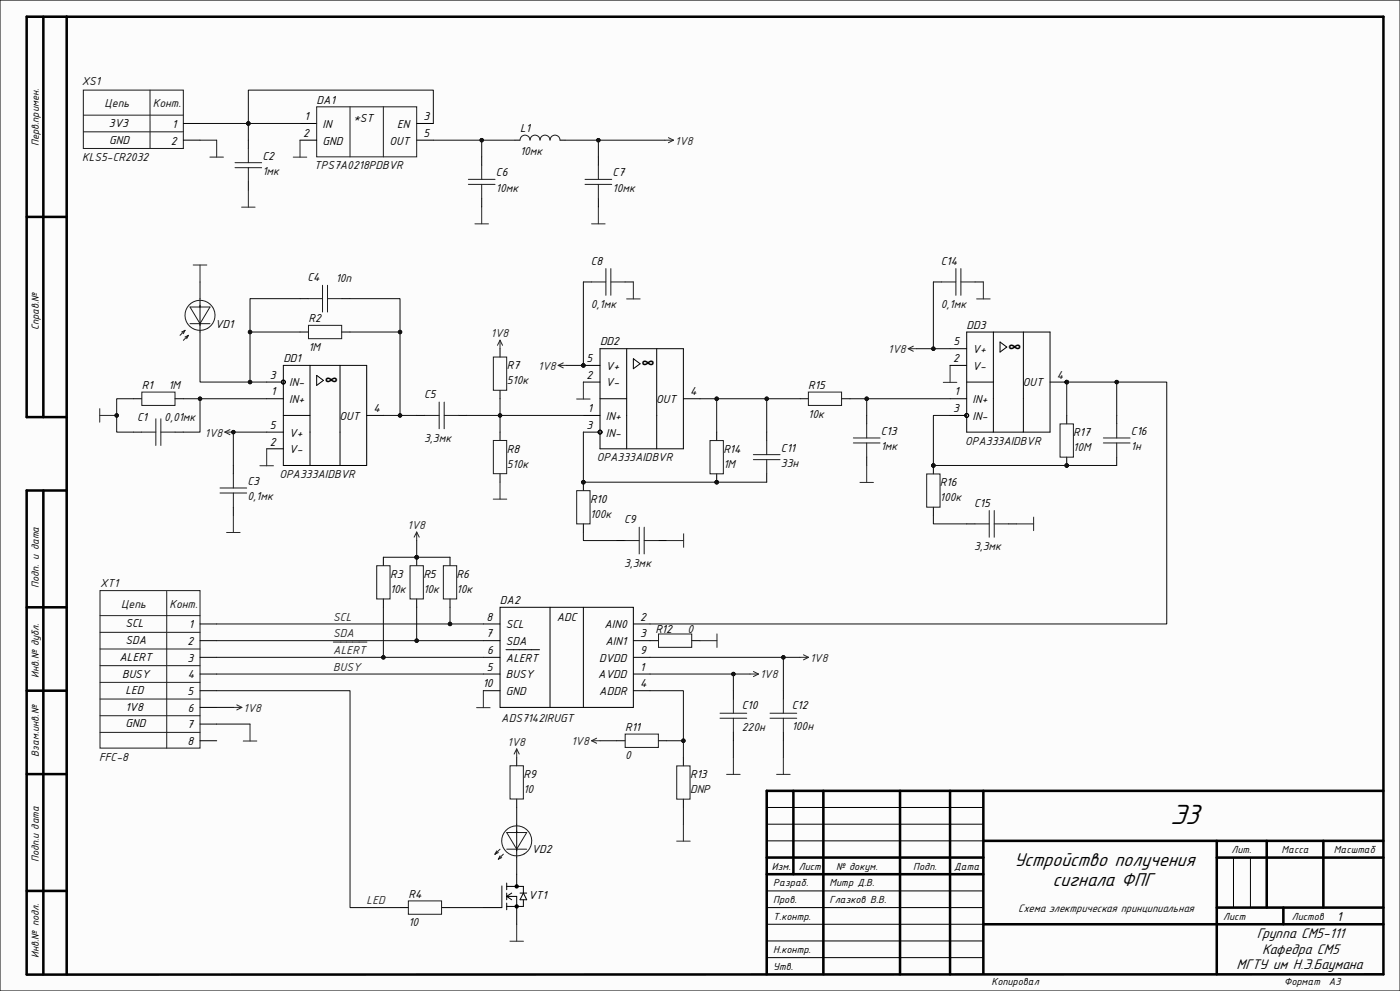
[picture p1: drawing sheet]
<svg xmlns="http://www.w3.org/2000/svg" width="420mm" height="297mm" viewBox="0 0 420 297" stroke-linecap="round" stroke-linejoin="round" font-family="sans-serif">
<path d="M0 0h420v297h-420z" fill-rule="evenodd" fill="#fcfcfc"/>
<g fill="none" stroke="#000" stroke-width=".76">
<path d="M13 5v120M20 5v287M8 65h12M20 125h-12v-120h407v287l-407 .1M13 147v145M20 147h-12v145M8 182h12M8 207h12M8 232h12M238 237v25M247 237v55M270 237v55"/>
<path d="M285 237v55M295 237v54.9M415 237h-185v55M230 257h65M295 252h120M365 252v40M365 257h50M380 252v20M397 252v20M8 267h12M230 262h65M295 277h120"/>
<path d="M365 272h50M385 272v5"/>
</g>
<g fill="none" stroke="#000" stroke-width=".3">
<path d="M0 0h420v297h-420zM90 99.5h2.5M90 89.5h2.5M102.5 99.5h2.5M102.5 89.5h2.5M40 119.5h2.5M52.5 119.5h2.5M80 119.5h5M80 114.5h5M85 109.5h25v30h-25zM93 109.5v30M95 112.5l2 1.5-2 1.5z"/>
<path d="M102 109.5v30M40 129.5h2.5M52.5 129.5h2.5M80 134.5h5M80 129.5h5M85 124.5h8M110 124.5h5M230 252h65M230 242h65M230 247h65M370 257v15M375.1 257v15"/>
<path d="M230 272h65M230 277h65M230 267h65M230 287h65M230 282h65"/>
<circle cx="85" cy="114.5" r=".59"/>
</g>
<path d="M92.5 89.5h4.3M92.5 97.5h10v4h-10zM96.8 85.5v8M98.3 85.5v8M98.3 89.5h4.2M42.5 117.5h10v4h-10zM42.5 129.5h4.3M46.8 125.5v8M48.3 125.5v8M48.3 129.5h4.2" fill="none" stroke="#1c1c1c" stroke-width=".3"/>
<path d="M67.5 129.5l1.5 .8M67.5 129.5h2.5M69 128.7l-1.5 .8" fill="none" stroke="#262626" stroke-width=".3"/>
<circle cx="70" cy="129.5" r=".51" fill="#0e0e0e"/>
<circle cx="70" cy="129.5" r=".51" fill="none" stroke="#0e0e0e" stroke-width=".3"/>
<path d="M29.9 122.5v4M29.9 124.5h5.1M78 139.6h4M80 134.5v5.1" fill="none" stroke="#262626" stroke-width=".3"/>
<circle cx="35" cy="124.5" r=".51" fill="#0e0e0e"/>
<circle cx="35" cy="124.5" r=".51" fill="none" stroke="#0e0e0e" stroke-width=".3"/>
<path d="M60 89.5v10M150 104.5v2.5M150 117v2.5M125 124.5h2.5M137.5 124.5h2.5M150 129.5v2.5M150 142v2.5" fill="none" stroke="#000" stroke-width=".3"/>
<g fill="none" stroke="#1c1c1c" stroke-width=".3">
<path d="M55.5 99l-1.5 1.5M55.5 99l-.5 1M55.5 99l-1 .5M57 92h6l-3 5zM57 97h6M56.5 100.5l-1.5 1.5M56.5 100.5l-.5 1M56.5 100.5l-.5 .5M56.5 100.5l-1 .5M148 107h4v10h-4zM127.5 124.5h4.3M131.8 120.5v8"/>
<path d="M133.3 120.5v8M133.3 124.5h4.2M148 132h4v10h-4z"/>
<circle cx="60" cy="94.5" r="4.5"/>
</g>
<path d="M150 102v2.5M150 102l-.8 1.5M150 102l.8 1.5M167.5 109.5l1.5 .8M167.5 109.5h2.5M169 108.7l-1.5 .8M173 119.6h4M175 114.5v5.1M148 149.6h4M150 144.5v5.1" fill="none" stroke="#262626" stroke-width=".3"/>
<circle cx="175" cy="144.5" r=".51" fill="#0e0e0e"/>
<circle cx="175" cy="144.5" r=".51" fill="none" stroke="#0e0e0e" stroke-width=".3"/>
<path d="M175 144.5v2.5M175 157v2.5" fill="none" stroke="#000" stroke-width=".3"/>
<circle cx="175" cy="144.5" r=".51" fill="#0e0e0e"/>
<circle cx="175" cy="144.5" r=".51" fill="none" stroke="#0e0e0e" stroke-width=".3"/>
<path d="M173 147.1h4v9.9h-4zM191.8 158v8M193.3 158v8M187.5 162h4.3M193.3 162h4.2" fill="none" stroke="#1c1c1c" stroke-width=".3"/>
<path d="M185 162h2.5M197.5 162h2.5" fill="none" stroke="#000" stroke-width=".3"/>
<circle cx="215" cy="144.5" r=".51" fill="#0e0e0e"/>
<circle cx="215" cy="144.5" r=".51" fill="none" stroke="#0e0e0e" stroke-width=".3"/>
<path d="M215 142v2.5" fill="none" stroke="#000" stroke-width=".3"/>
<circle cx="215" cy="144.5" r=".51" fill="#0e0e0e"/>
<circle cx="215" cy="144.5" r=".51" fill="none" stroke="#0e0e0e" stroke-width=".3"/>
<path d="M215 129.5v2.5M230 129.5v2.5M230 142v2.5" fill="none" stroke="#000" stroke-width=".3"/>
<path d="M213 132h4v10h-4zM226 136.3h8M226 137.8h8M230 132v4.3M230 137.8v4.2" fill="none" stroke="#1c1c1c" stroke-width=".3"/>
<circle cx="175" cy="109.5" r=".51" fill="#0e0e0e"/>
<circle cx="175" cy="109.5" r=".51" fill="none" stroke="#0e0e0e" stroke-width=".3"/>
<g fill="none" stroke="#000" stroke-width=".3">
<path d="M175 114.5h5M175 109.5h5M180 104.5h25v30h-25zM188 104.5v20M190 107.5l2 1.5-2 1.5zM197 104.5v20M205 119.5h5M175 124.5h5M175 129.5h5"/>
<circle cx="180" cy="129.5" r=".59"/>
</g>
<circle cx="175" cy="109.5" r=".51" fill="#0e0e0e"/>
<circle cx="175" cy="109.5" r=".51" fill="none" stroke="#0e0e0e" stroke-width=".3"/>
<path d="M180 119.5h8M240 119.5h2.5M252.5 119.5h2.5M188 124.5v10M197 124.5v10M260 124.5v2.5M260 137v2.5" fill="none" stroke="#000" stroke-width=".3"/>
<path d="M272.5 104.5l1.5 .8M272.5 104.5h2.5M274 103.7l-1.5 .8M283 114.6h4M285 109.5v5.1M260 139.5v5.1M205.1 160v4M258 144.6h4M200 162h5.1" fill="none" stroke="#262626" stroke-width=".3"/>
<path d="M242.5 117.5h10v4h-10zM256 132.8h8M256 131.3h8M260 127v4.3M260 132.8v4.2" fill="none" stroke="#1c1c1c" stroke-width=".3"/>
<circle cx="280" cy="139.5" r=".51" fill="#0e0e0e"/>
<circle cx="280" cy="139.5" r=".51" fill="none" stroke="#0e0e0e" stroke-width=".3"/>
<path d="M280 139.5v2.5M280 152v2.5" fill="none" stroke="#000" stroke-width=".3"/>
<circle cx="280" cy="139.5" r=".51" fill="#0e0e0e"/>
<circle cx="280" cy="139.5" r=".51" fill="none" stroke="#0e0e0e" stroke-width=".3"/>
<path d="M278 142h4v10h-4zM292.5 157h4.3M296.8 153v8M298.3 153v8M298.3 157h4.2" fill="none" stroke="#1c1c1c" stroke-width=".3"/>
<path d="M290 157h2.5M302.5 157h2.5" fill="none" stroke="#000" stroke-width=".3"/>
<circle cx="320" cy="139.5" r=".51" fill="#0e0e0e"/>
<circle cx="320" cy="139.5" r=".51" fill="none" stroke="#0e0e0e" stroke-width=".3"/>
<path d="M320 137v2.5" fill="none" stroke="#000" stroke-width=".3"/>
<circle cx="320" cy="139.5" r=".51" fill="#0e0e0e"/>
<circle cx="320" cy="139.5" r=".51" fill="none" stroke="#0e0e0e" stroke-width=".3"/>
<path d="M320 124.5v2.5M335 124.5v2.5M335 137v2.5" fill="none" stroke="#000" stroke-width=".3"/>
<path d="M318 127.1h4v9.9h-4zM331 131.3h8M331 132.8h8M335 127v4.3M335 132.8v4.2" fill="none" stroke="#1c1c1c" stroke-width=".3"/>
<circle cx="320" cy="114.5" r=".51" fill="#0e0e0e"/>
<circle cx="320" cy="114.5" r=".51" fill="none" stroke="#0e0e0e" stroke-width=".3"/>
<g fill="none" stroke="#000" stroke-width=".3">
<path d="M290 99.5h25v30h-25zM285 119.5h5M315 114.5h5M285 124.5h5"/>
<circle cx="290" cy="124.5" r=".59"/>
</g>
<circle cx="320" cy="114.5" r=".51" fill="#0e0e0e"/>
<circle cx="320" cy="114.5" r=".51" fill="none" stroke="#0e0e0e" stroke-width=".3"/>
<g fill="none" stroke="#000" stroke-width=".3">
<path d="M175 84.5h2.5M187.5 84.5h2.5M280 84.5h2.5M292.5 84.5h2.5M298 99.5v30M307 99.5v30M285 109.5h5M285 104.5h5M290 114.5h8M300 102.5l2 1.5-2 1.5zM70 139.5v2.5M70 152v2.5"/>
<path d="M195 192h2.5M207.5 192h2.5M220 207v2.5M220 219.5v2.5M235 207v2.5M235 219.5v2.5M185 222h2.5M197.5 222h2.5M205 227v2.5M205 239.5v2.5"/>
</g>
<g fill="none" stroke="#262626" stroke-width=".3">
<path d="M58 79.4h4M60 79.4v5.1M188 89.6h4M190 84.5v5.1M293 89.6h4M295 84.5v5.1M68 159.6h4M70 154.5v5.1M305 157h5.1M310.1 155v4M210 192h5.1M215.1 190v4"/>
<path d="M240 197h2.5M241 196.2l1.5 .8M242.5 197l-1.5 .8M143 212.1h4M145 207v5.1M225 202h2.5M226 201.3l1.5 .7M227.5 202l-1.5 .8M177.5 222l1.5 .8M177.5 222h2.5M179 221.2l-1.5 .8M218 232.1h4"/>
<path d="M220 227v5.1M233 232.1h4M235 227v5.1M203 252.1h4M205 247v5.1"/>
</g>
<g fill="none" stroke="#1c1c1c" stroke-width=".3">
<path d="M177.5 84.5h4.3M181.8 80.5v8M183.3 80.5v8M183.3 84.5h4.2M282.5 84.5h4.3M286.8 80.5v8M288.3 84.5h4.2M288.3 80.5v8M66 147.8h8M66 146.3h8M70 142v4.3M70 147.8v4.2"/>
<path d="M197.5 190h10v4h-10zM216 215.3h8M216 213.8h8M220 209.5v4.3M220 215.3v4.2M231 215.3h8M231 213.8h8M235 209.5v4.3M235 215.3v4.2M187.5 220h10v4h-10zM203 229.6h4v9.9h-4z"/>
</g>
<circle cx="125" cy="167" r=".51" fill="#0e0e0e"/>
<circle cx="125" cy="167" r=".51" fill="none" stroke="#0e0e0e" stroke-width=".3"/>
<path d="M125 179.5v2.5M125 167v2.5" fill="none" stroke="#000" stroke-width=".3"/>
<circle cx="125" cy="167" r=".51" fill="#0e0e0e"/>
<g fill="none" stroke="#0e0e0e" stroke-width=".3">
<path d="M105 99.5h15v25h-5"/>
<circle cx="125" cy="167" r=".51"/>
</g>
<g fill="none" stroke="#1c1c1c" stroke-width=".3">
<path d="M25 27h30v17.5h-30zM25 39.5h30M25 34.5h30M45 27v17.5M95 32h30v15h-30zM105 32v15M115 32v15M25 44.5h30M70.5 50.3h8M70.5 48.8h8M74.5 44.5v4.3M74.5 50.3v4.2"/>
<path d="M140.5 55.3h8M140.5 53.8h8M144.5 49.5v4.3M144.5 55.3v4.2M156 42a1.5 1.5 0 0 1 1.5-1.5 1.5 1.5 0 0 1 1.5 1.5 1.5 1.5 0 0 1 1.5-1.5 1.5 1.5 0 0 1 1.5 1.5 1.5 1.5 0 0 1 1.5-1.5 1.5 1.5 0 0 1 1.5 1.5 1.5 1.5 0 0 1 1.5-1.5 1.5 1.5 0 0 1 1.5 1.5M175.5 55.3h8M175.5 53.8h8M179.5 49.5v4.3M179.5 55.3v4.2M30 177h30v47.2h-30zM50 177.2v47M113 169.6h4v9.9h-4z"/>
<path d="M123 169.6h4v9.9h-4zM133 169.6h4v9.9h-4zM30 189.5h30M30 184.5h30M30 194.5h30M30 199.5h30M30 204.5h30M30 209.5h30M30 214.5h30M30 219.5h30M153 229.5h4v10h-4zM149 255l-.5 1"/>
<path d="M149.5 255.5l-1 .5M150 254.5l-1.5 1.5M150 256.5l-.5 1M150.5 257l-1 .5M151 256l-1.5 1.5M152 249.5h6l-3 5zM152 254.5h6M122.5 270h10v4h-10z"/>
<circle cx="155" cy="252" r="4.5"/>
</g>
<g fill="none" stroke="#000" stroke-width=".3">
<path d="M55 37h5M90 37h5M125 37h5M55 42h5M74.5 42v2.5M74.5 54.5v2.5M90 42h5M125 42h5M144.5 47v2.5M144.5 59.5v2.5M154.5 42h1.5M168 42h1.5"/>
<path d="M179.5 47v2.5M179.5 59.5v2.5M115 167v2.5M115 179.5v2.5M135 167v2.5M135 179.5v2.5M60 187h5M60 192h5M60 197h5M145 187h5M145 192h5M145 197h5"/>
<path d="M150 182h40v30h-40zM151.8 194.7h10.1M165 182v30M175 182v30M190 187h5M190 192h5M190 197h5M60 202h5M60 207h5M60 212h5M60 217h5M145 202h5"/>
<path d="M145 207h5M190 202h5M190 207h5M60 222h5M155 227v2.5M155 239.5v2.5M155 247v10M120 272h2.5M132.5 272h2.5M150.6 265.5l-.1 6.5h-5.5M152 268.7h3v3M152 264.7v2"/>
<path d="M152 267.7v2M152 270.7v2M152 268.7l1.5 1M152 265.7h5v2M153.5 267.7l-1.5 1M155 262v3.2M155 271.8v5.2M156 267.7h2M157 267.7l1 2h-2zM157 269.7v2h-5"/>
<circle cx="155" cy="265.7" r=".5"/>
<circle cx="155" cy="271.7" r=".5"/>
</g>
<g fill="none" stroke="#262626" stroke-width=".3">
<path d="M63 47.1h4M65 42v5.1M74.5 57v5.1M88 47.1h4M90 42v5.1M199.5 42h2.5M200.5 41.3l1.5 .7M202 42l-1.5 .8M72.5 62.1h4M142.5 67.1h4M144.5 62v5.1M177.5 67.1h4"/>
<path d="M179.5 62v5.1M125 159.5l-.8 1.5M125 159.5l.8 1.5M125 159.5v2.5M100 192.4h10.1M70 212h2.5M71 211.3l1.5 .7M72.5 212l-1.5 .8M75 217v5.1M73 222.1h4M155 224.5v2.5M155 224.5l-.8 1.5"/>
<path d="M155 224.5l.8 1.5M155 277v5.1M153 282.1h4"/>
</g>
<g fill="#000">
<circle cx="155" cy="265.7" r=".5"/>
<circle cx="155" cy="271.7" r=".5"/>
</g>
<circle cx="120" cy="99.5" r=".51" fill="#0e0e0e"/>
<circle cx="120" cy="99.5" r=".51" fill="none" stroke="#0e0e0e" stroke-width=".3"/>
<circle cx="120" cy="124.5" r=".51" fill="#0e0e0e"/>
<g fill="none" stroke="#0e0e0e" stroke-width=".3">
<path d="M105 89.5h15v10"/>
<circle cx="120" cy="124.5" r=".51"/>
</g>
<circle cx="120" cy="99.5" r=".51" fill="#0e0e0e"/>
<g fill="none" stroke="#0e0e0e" stroke-width=".3">
<path d="M55 119.5h5"/>
<circle cx="120" cy="99.5" r=".51"/>
</g>
<circle cx="60" cy="119.5" r=".51" fill="#0e0e0e"/>
<g fill="none" stroke="#0e0e0e" stroke-width=".3">
<path d="M80 119.5h-20v10h-5"/>
<circle cx="60" cy="119.5" r=".51"/>
</g>
<circle cx="60" cy="119.5" r=".51" fill="#0e0e0e"/>
<g fill="none" stroke="#0e0e0e" stroke-width=".3">
<path d="M120 124.5h5"/>
<circle cx="60" cy="119.5" r=".51"/>
</g>
<circle cx="120" cy="124.5" r=".51" fill="#0e0e0e"/>
<g fill="none" stroke="#0e0e0e" stroke-width=".3">
<path d="M175 129.5v15h55M175 159.5v2.5h10"/>
<circle cx="120" cy="124.5" r=".51"/>
</g>
<circle cx="175" cy="144.5" r=".51" fill="#0e0e0e"/>
<circle cx="175" cy="144.5" r=".51" fill="none" stroke="#0e0e0e" stroke-width=".3"/>
<circle cx="215" cy="144.5" r=".51" fill="#0e0e0e"/>
<g fill="none" stroke="#0e0e0e" stroke-width=".3">
<path d="M210 119.5h5v10"/>
<circle cx="215" cy="144.5" r=".51"/>
</g>
<circle cx="215" cy="119.5" r=".51" fill="#0e0e0e"/>
<g fill="none" stroke="#0e0e0e" stroke-width=".3">
<path d="M215 119.5h15v10"/>
<circle cx="215" cy="119.5" r=".51"/>
</g>
<circle cx="230" cy="119.5" r=".51" fill="#0e0e0e"/>
<circle cx="230" cy="119.5" r=".51" fill="none" stroke="#0e0e0e" stroke-width=".3"/>
<circle cx="215" cy="119.5" r=".51" fill="#0e0e0e"/>
<g fill="none" stroke="#0e0e0e" stroke-width=".3">
<path d="M40 119.5h-5v10h5"/>
<circle cx="215" cy="119.5" r=".51"/>
</g>
<circle cx="35" cy="124.5" r=".51" fill="#0e0e0e"/>
<g fill="none" stroke="#0e0e0e" stroke-width=".3">
<path d="M285 124.5h-5v15h55M280 154.5v2.5h10"/>
<circle cx="35" cy="124.5" r=".51"/>
</g>
<circle cx="280" cy="139.5" r=".51" fill="#0e0e0e"/>
<circle cx="280" cy="139.5" r=".51" fill="none" stroke="#0e0e0e" stroke-width=".3"/>
<circle cx="320" cy="139.5" r=".51" fill="#0e0e0e"/>
<g fill="none" stroke="#0e0e0e" stroke-width=".3">
<path d="M320 114.5v10"/>
<circle cx="320" cy="139.5" r=".51"/>
</g>
<circle cx="320" cy="114.5" r=".51" fill="#0e0e0e"/>
<g fill="none" stroke="#0e0e0e" stroke-width=".3">
<path d="M320 114.5h15v10"/>
<circle cx="320" cy="114.5" r=".51"/>
</g>
<circle cx="335" cy="114.5" r=".51" fill="#0e0e0e"/>
<circle cx="335" cy="114.5" r=".51" fill="none" stroke="#0e0e0e" stroke-width=".3"/>
<circle cx="320" cy="114.5" r=".51" fill="#0e0e0e"/>
<g fill="none" stroke="#0e0e0e" stroke-width=".3">
<path d="M230 119.5h10"/>
<circle cx="320" cy="114.5" r=".51"/>
</g>
<circle cx="230" cy="119.5" r=".51" fill="#0e0e0e"/>
<g fill="none" stroke="#0e0e0e" stroke-width=".3">
<path d="M260 119.5h25"/>
<circle cx="230" cy="119.5" r=".51"/>
</g>
<circle cx="260" cy="119.5" r=".51" fill="#0e0e0e"/>
<g fill="none" stroke="#0e0e0e" stroke-width=".3">
<path d="M255 119.5h5v5"/>
<circle cx="260" cy="119.5" r=".51"/>
</g>
<circle cx="260" cy="119.5" r=".51" fill="#0e0e0e"/>
<g fill="none" stroke="#0e0e0e" stroke-width=".3">
<path d="M80 129.5h-10v10"/>
<circle cx="260" cy="119.5" r=".51"/>
</g>
<circle cx="70" cy="129.5" r=".51" fill="#0e0e0e"/>
<g fill="none" stroke="#0e0e0e" stroke-width=".3">
<path d="M175 124.5h-25v5"/>
<circle cx="70" cy="129.5" r=".51"/>
</g>
<circle cx="150" cy="124.5" r=".51" fill="#0e0e0e"/>
<g fill="none" stroke="#0e0e0e" stroke-width=".3">
<path d="M175 84.5v25h-5"/>
<circle cx="150" cy="124.5" r=".51"/>
</g>
<circle cx="175" cy="109.5" r=".51" fill="#0e0e0e"/>
<g fill="none" stroke="#0e0e0e" stroke-width=".3">
<path d="M280 84.5v20"/>
<circle cx="175" cy="109.5" r=".51"/>
</g>
<circle cx="280" cy="104.5" r=".51" fill="#0e0e0e"/>
<g fill="none" stroke="#0e0e0e" stroke-width=".3">
<path d="M75 99.5h15"/>
<circle cx="280" cy="104.5" r=".51"/>
</g>
<circle cx="75" cy="99.5" r=".51" fill="#0e0e0e"/>
<g fill="none" stroke="#0e0e0e" stroke-width=".3">
<path d="M60 99.5v15h15"/>
<circle cx="75" cy="99.5" r=".51"/>
</g>
<circle cx="75" cy="114.5" r=".51" fill="#0e0e0e"/>
<g fill="none" stroke="#0e0e0e" stroke-width=".3">
<path d="M60 84.5v5M150 119.5v5h-10"/>
<circle cx="75" cy="114.5" r=".51"/>
</g>
<circle cx="150" cy="124.5" r=".51" fill="#0e0e0e"/>
<g fill="none" stroke="#0e0e0e" stroke-width=".3">
<path d="M195 207h10v15h-5"/>
<circle cx="150" cy="124.5" r=".51"/>
</g>
<circle cx="205" cy="222" r=".51" fill="#0e0e0e"/>
<g fill="none" stroke="#0e0e0e" stroke-width=".3">
<path d="M205 222v5"/>
<circle cx="205" cy="222" r=".51"/>
</g>
<circle cx="205" cy="222" r=".51" fill="#0e0e0e"/>
<g fill="none" stroke="#0e0e0e" stroke-width=".3">
<path d="M195 202h25v5M180 222h5M205 242v5"/>
<circle cx="205" cy="222" r=".51"/>
</g>
<circle cx="220" cy="202" r=".51" fill="#0e0e0e"/>
<g fill="none" stroke="#0e0e0e" stroke-width=".3">
<path d="M220 202h5M220 222v5"/>
<circle cx="220" cy="202" r=".51"/>
</g>
<circle cx="220" cy="202" r=".51" fill="#0e0e0e"/>
<g fill="none" stroke="#0e0e0e" stroke-width=".3">
<path d="M235 197v10M235 222v5"/>
<circle cx="220" cy="202" r=".51"/>
</g>
<circle cx="235" cy="197" r=".51" fill="#0e0e0e"/>
<g fill="none" stroke="#0e0e0e" stroke-width=".3">
<path d="M135 182v5"/>
<circle cx="235" cy="197" r=".51"/>
</g>
<circle cx="135" cy="187" r=".51" fill="#0e0e0e"/>
<g fill="none" stroke="#0e0e0e" stroke-width=".3">
<path d="M125 182v10"/>
<circle cx="135" cy="187" r=".51"/>
</g>
<circle cx="125" cy="192" r=".51" fill="#0e0e0e"/>
<g fill="none" stroke="#0e0e0e" stroke-width=".3">
<path d="M115 182v15"/>
<circle cx="125" cy="192" r=".51"/>
</g>
<circle cx="115" cy="197" r=".51" fill="#0e0e0e"/>
<g fill="none" stroke="#0e0e0e" stroke-width=".3">
<path d="M125 162v5"/>
<circle cx="115" cy="197" r=".51"/>
</g>
<circle cx="125" cy="167" r=".51" fill="#0e0e0e"/>
<g fill="none" stroke="#0e0e0e" stroke-width=".3">
<path d="M130 42h14.5v5M155 242v5M155 257v5M135 272h10"/>
<circle cx="125" cy="167" r=".51"/>
</g>
<circle cx="144.5" cy="42" r=".51" fill="#0e0e0e"/>
<g fill="none" stroke="#0e0e0e" stroke-width=".3">
<path d="M144.5 42h10"/>
<circle cx="144.5" cy="42" r=".51"/>
</g>
<circle cx="144.5" cy="42" r=".51" fill="#0e0e0e"/>
<g fill="none" stroke="#0e0e0e" stroke-width=".3">
<path d="M169.5 42h10v5"/>
<circle cx="144.5" cy="42" r=".51"/>
</g>
<circle cx="179.5" cy="42" r=".51" fill="#0e0e0e"/>
<g fill="none" stroke="#0e0e0e" stroke-width=".3">
<path d="M179.5 42h20"/>
<circle cx="179.5" cy="42" r=".51"/>
</g>
<circle cx="179.5" cy="42" r=".51" fill="#0e0e0e"/>
<g fill="none" stroke="#0e0e0e" stroke-width=".3">
<path d="M74.5 37v-10h55.5v10"/>
<circle cx="179.5" cy="42" r=".51"/>
</g>
<circle cx="74.5" cy="37" r=".51" fill="#0e0e0e"/>
<g fill="none" stroke="#0e0e0e" stroke-width=".3">
<path d="M90 89.5h-15v25h5M65 207h40v65h15M65 202h80M65 212h5M65 217h10"/>
<circle cx="74.5" cy="37" r=".51"/>
</g>
<circle cx="75" cy="99.5" r=".51" fill="#0e0e0e"/>
<circle cx="75" cy="99.5" r=".51" fill="none" stroke="#0e0e0e" stroke-width=".3"/>
<circle cx="75" cy="114.5" r=".51" fill="#0e0e0e"/>
<g fill="none" stroke="#0e0e0e" stroke-width=".3">
<path d="M65 197h80"/>
<circle cx="75" cy="114.5" r=".51"/>
</g>
<circle cx="115" cy="197" r=".51" fill="#0e0e0e"/>
<g fill="none" stroke="#0e0e0e" stroke-width=".3">
<path d="M65 192h80"/>
<circle cx="115" cy="197" r=".51"/>
</g>
<circle cx="125" cy="192" r=".51" fill="#0e0e0e"/>
<g fill="none" stroke="#0e0e0e" stroke-width=".3">
<path d="M65 187h80"/>
<circle cx="125" cy="192" r=".51"/>
</g>
<circle cx="135" cy="187" r=".51" fill="#0e0e0e"/>
<g fill="none" stroke="#0e0e0e" stroke-width=".3">
<path d="M275 104.5h10"/>
<circle cx="135" cy="187" r=".51"/>
</g>
<circle cx="280" cy="104.5" r=".51" fill="#0e0e0e"/>
<g fill="none" stroke="#0e0e0e" stroke-width=".3">
<path d="M195 197h45"/>
<circle cx="280" cy="104.5" r=".51"/>
</g>
<circle cx="235" cy="197" r=".51" fill="#0e0e0e"/>
<g fill="none" stroke="#0e0e0e" stroke-width=".3">
<path d="M115 167h20"/>
<circle cx="235" cy="197" r=".51"/>
</g>
<circle cx="125" cy="167" r=".51" fill="#0e0e0e"/>
<g fill="none" stroke="#0e0e0e" stroke-width=".3">
<path d="M335 114.5h15v72.5h-155"/>
<circle cx="125" cy="167" r=".51"/>
</g>
<circle cx="335" cy="114.5" r=".51" fill="#0e0e0e"/>
<g fill="none" stroke="#0e0e0e" stroke-width=".3">
<path d="M60 37h14.5v5M60 42h5"/>
<circle cx="335" cy="114.5" r=".51"/>
</g>
<circle cx="74.5" cy="37" r=".51" fill="#0e0e0e"/>
<g fill="none" stroke="#0e0e0e" stroke-width=".3">
<path d="M74.5 37h15.5"/>
<circle cx="74.5" cy="37" r=".51"/>
</g>
<circle cx="74.5" cy="37" r=".51" fill="#0e0e0e"/>
<circle cx="74.5" cy="37" r=".51" fill="none" stroke="#0e0e0e" stroke-width=".3"/>
<text font-size="8.8" x="351" y="246.9">Э3</text>
<g font-size="5.9">
<text x="304.2" y="259.5">Устройство получения</text>
<text x="315.8" y="265.6">сигнала ФПГ</text>
</g>
<g font-size="4.6">
<text x="196.3" y="107.4" transform="rotate(-180 196.3 107.4)">∞</text>
<text x="306.4" y="102.4" transform="rotate(-180 306.4 102.4)">∞</text>
<text x="101.3" y="112.5" transform="rotate(-180 101.3 112.5)">∞</text>
</g>
<g font-size="4.4">
<text x="377.1" y="281.3">Группа СМ5-111</text>
<text x="378.6" y="285.8">Кафедра СМ5</text>
<text x="370.9" y="290.4">МГТУ им Н.Э.Баумана</text>
</g>
<text font-size="4.1" x="401.1" y="275.9">1</text>
<g font-size="3.7" fill="#0e0e0e">
<text x="24.5" y="25.5">XS1</text>
<text x="31.3" y="32.1">Цепь</text>
<text x="45.8" y="32.1">Конт.</text>
<text x="156" y="46.4">10мк</text>
<text x="24.6" y="48.1">KLS5-CR2032</text>
<text x="78.7" y="52.5">1мк</text>
<text x="94.2" y="50.7">TPS7A0218PDBVR</text>
<text x="148.8" y="57.4">10мк</text>
<text x="183.8" y="57.4">10мк</text>
<text x="100.7" y="84.4">10п</text>
<text x="177.2" y="92.4">0,1мк</text>
<text x="282.2" y="92.4">0,1мк</text>
<text x="92.5" y="105.1">1M</text>
<text x="50.5" y="116.7">1M</text>
<text x="152" y="115.2">510к</text>
<text x="242.5" y="125.1">10к</text>
<text x="49.3" y="126.1">0,01мк</text>
<text x="127.3" y="132.4">3,3мк</text>
<text x="264.2" y="135">1мк</text>
<text x="289.6" y="133.5">OPA333AIDBVR</text>
<text x="322" y="135.2">10М</text>
<text x="339.3" y="135">1н</text>
<text x="83.8" y="143.4">OPA333AIDBVR</text>
<text x="152" y="140.2">510к</text>
<text x="179.1" y="138">OPA333AIDBVR</text>
<text x="217" y="140.3">1М</text>
<text x="234.3" y="140">33н</text>
<text x="74.3" y="149.9">0,1мк</text>
<text x="177" y="155.2">100к</text>
<text x="282" y="150.2">100к</text>
<text x="292.2" y="164.9">3,3мк</text>
<text x="187.2" y="169.9">3,3мк</text>
<text x="30" y="176.1">XT1</text>
<text x="117" y="177.7">10к</text>
<text x="127" y="177.7">10к</text>
<text x="137" y="177.7">10к</text>
<text x="36.3" y="182.1">Цепь</text>
<text x="50.8" y="182.1">Конт.</text>
<text x="206.2" y="189.6">0</text>
<text x="150.4" y="216.3">ADS7142IRUGT</text>
<text x="222.5" y="219">220н</text>
<text x="237.5" y="218.7">100н</text>
<text x="29.7" y="228">FFC-8</text>
<text x="187.5" y="227.6">0</text>
<text x="157" y="237.7">10</text>
<text x="207" y="237.7">DNP</text>
<text x="122.5" y="277.6">10</text>
</g>
<g font-size="3.7">
<text x="95" y="31">DA1</text>
<text x="32.7" y="38.2">3V3</text>
<text x="51.6" y="38.4">1</text>
<text x="91" y="41.1">2</text>
<text x="91.4" y="36.1">1</text>
<text x="96.8" y="38.4">IN</text>
<text x="106" y="36.6">*ST</text>
<text x="119.1" y="38.4">EN</text>
<text x="127" y="41.1">5</text>
<text x="127" y="36.1">3</text>
<text x="156" y="39.5">L1</text>
<text x="32.8" y="43.1">GND</text>
<text x="51.2" y="43.3">2</text>
<text x="78.7" y="47.9">C2</text>
<text x="96.8" y="43.3">GND</text>
<text x="116.9" y="43.3">OUT</text>
<text x="148.8" y="52.9">C6</text>
<text x="183.8" y="52.9">C7</text>
<text x="177.2" y="79.3">C8</text>
<text x="282.2" y="79.3">C14</text>
<text x="92.2" y="84.3">C4</text>
<text x="64.5" y="98.2">VD1</text>
<text x="92.5" y="96.6">R2</text>
<text x="290" y="98.6">DD3</text>
<text x="180" y="103.5">DD2</text>
<text x="286" y="103.5">5</text>
<text x="291.8" y="105.8">V+</text>
<text x="81" y="113.5">3</text>
<text x="85" y="108.5">DD1</text>
<text x="152" y="110.6">R7</text>
<text x="176" y="113.5">2</text>
<text x="176" y="108.5">5</text>
<text x="181.8" y="110.8">V+</text>
<text x="286" y="108.5">2</text>
<text x="291.8" y="110.8">V-</text>
<text x="317" y="113.5">4</text>
<text x="42.5" y="116.5">R1</text>
<text x="81.4" y="118.5">1</text>
<text x="86.8" y="115.8">IN-</text>
<text x="127.3" y="119.3">C5</text>
<text x="181.8" y="115.8">V-</text>
<text x="207.1" y="118.5">4</text>
<text x="242.5" y="116.5">R15</text>
<text x="286.3" y="118.5">1</text>
<text x="306.9" y="115.8">OUT</text>
<text x="86.8" y="120.8">IN+</text>
<text x="101.9" y="125.8">OUT</text>
<text x="112" y="123.5">4</text>
<text x="176.4" y="123.5">1</text>
<text x="181.8" y="125.8">IN+</text>
<text x="196.9" y="120.8">OUT</text>
<text x="286" y="123.5">3</text>
<text x="291.8" y="120.8">IN+</text>
<text x="291.8" y="125.8">IN-</text>
<text x="41.1" y="126.1">C1</text>
<text x="81" y="128.6">5</text>
<text x="86.8" y="130.9">V+</text>
<text x="176" y="128.6">3</text>
<text x="181.8" y="130.9">IN-</text>
<text x="264.2" y="130.4">C13</text>
<text x="322" y="130.6">R17</text>
<text x="339.3" y="130.4">C16</text>
<text x="81" y="133.6">2</text>
<text x="86.8" y="135.8">V-</text>
<text x="152" y="135.6">R8</text>
<text x="217" y="135.7">R14</text>
<text x="234.3" y="135.4">C11</text>
<text x="74.3" y="145.4">C3</text>
<text x="282" y="145.7">R16</text>
<text x="177" y="150.7">R10</text>
<text x="292.2" y="151.8">C15</text>
<text x="187.2" y="156.8">C9</text>
<text x="117" y="173.1">R3</text>
<text x="127" y="173.1">R5</text>
<text x="137" y="173.1">R6</text>
<text x="150" y="181.1">DA2</text>
<text x="37.6" y="188">SCL</text>
<text x="56.6" y="188.3">1</text>
<text x="145.9" y="191.1">7</text>
<text x="146" y="186.1">8</text>
<text x="151.8" y="188.3">SCL</text>
<text x="167" y="186.1">ADC</text>
<text x="181.3" y="188.3">AIN0</text>
<text x="192" y="186.1">2</text>
<text x="192" y="191.1">3</text>
<text x="196.6" y="189.6">R12</text>
<text x="37.6" y="193">SDA</text>
<text x="56.2" y="193.3">2</text>
<text x="146.1" y="196">6</text>
<text x="151.8" y="193.3">SDA</text>
<text x="181.7" y="193.3">AIN1</text>
<text x="192" y="196">9</text>
<text x="35.9" y="198.2">ALERT</text>
<text x="36.6" y="203.2">BUSY</text>
<text x="56.2" y="198.3">3</text>
<text x="56.3" y="203.3">4</text>
<text x="146" y="201">5</text>
<text x="151.8" y="203.3">BUSY</text>
<text x="151.8" y="198.3">ALERT</text>
<text x="179.5" y="203.3">AVDD</text>
<text x="179.7" y="198.3">DVDD</text>
<text x="192" y="201">1</text>
<text x="37.6" y="208">LED</text>
<text x="56.3" y="208.3">5</text>
<text x="144.8" y="206">10</text>
<text x="151.8" y="208.3">GND</text>
<text x="179.8" y="208.3">ADDR</text>
<text x="192" y="206">4</text>
<text x="37.6" y="213">1V8</text>
<text x="56.4" y="213.3">6</text>
<text x="222.5" y="212.4">C10</text>
<text x="237.5" y="212.6">C12</text>
<text x="37.6" y="218">GND</text>
<text x="56.1" y="218.3">7</text>
<text x="187.5" y="219">R11</text>
<text x="56.2" y="223.4">8</text>
<text x="157" y="233.1">R9</text>
<text x="207" y="233.2">R13</text>
<text x="159.5" y="255.7">VD2</text>
<text x="122.5" y="269">R4</text>
<text x="158.5" y="269.5">VT1</text>
</g>
<g font-size="3.7" fill="#262626">
<text x="202.6" y="43.3">1V8</text>
<text x="147.3" y="101">1V8</text>
<text x="266.5" y="105.8">1V8</text>
<text x="161.5" y="110.8">1V8</text>
<text x="61.5" y="130.9">1V8</text>
<text x="122.3" y="158.5">1V8</text>
<text x="100" y="186.1">SCL</text>
<text x="100" y="191.1">SDA</text>
<text x="100" y="196">ALERT</text>
<text x="100" y="201">BUSY</text>
<text x="228" y="203.3">1V8</text>
<text x="243" y="198.3">1V8</text>
<text x="73.1" y="213.3">1V8</text>
<text x="152.3" y="223.5">1V8</text>
<text x="171.4" y="223.4">1V8</text>
<text x="110" y="271.1">LED</text>
</g>
<text font-size="3.4" x="305.4" y="273.4">Схема электрическая принципиальная</text>
<g font-size="3.3">
<text x="11.7" y="43.8" transform="rotate(-90 11.7 43.8)">Перв.примен.</text>
<text x="11.7" y="99" transform="rotate(-90 11.7 99)">Справ.№</text>
<text x="11.7" y="176.2" transform="rotate(-90 11.7 176.2)">Подп. и дата</text>
<text x="11.7" y="203.1" transform="rotate(-90 11.7 203.1)">Инв.№ дубл.</text>
<text x="11.7" y="226.8" transform="rotate(-90 11.7 226.8)">Взам.инв.№</text>
<text x="369.5" y="255.7">Лит.</text>
<text x="384.4" y="255.7">Масса</text>
<text x="400.1" y="255.7">Масштаб</text>
<text x="11.7" y="258.5" transform="rotate(-90 11.7 258.5)">Подп.и дата</text>
<text x="231.5" y="260.7">Изм.</text>
<text x="239.6" y="260.7">Лист</text>
<text x="250.8" y="260.7">№ докум.</text>
<text x="274" y="260.7">Подп.</text>
<text x="286.2" y="260.7">Дата</text>
<text x="232" y="265.7">Разраб.</text>
<text x="248.9" y="265.7">Митр Д.В.</text>
<text x="232" y="275.7">Т.контр.</text>
<text x="232" y="270.7">Пров.</text>
<text x="248.9" y="270.7">Глазков В.В.</text>
<text x="367" y="275.7">Лист</text>
<text x="387.5" y="275.7">Листов</text>
<text x="11.7" y="287.1" transform="rotate(-90 11.7 287.1)">Инв.№ подл.</text>
<text x="232" y="285.7">Н.контр.</text>
<text x="232" y="290.7">Утв.</text>
<text x="297.4" y="295.1">Копировал</text>
<text x="385.2" y="295.1">Формат</text>
<text x="398.7" y="295.1">A3</text>
</g>
</svg>
